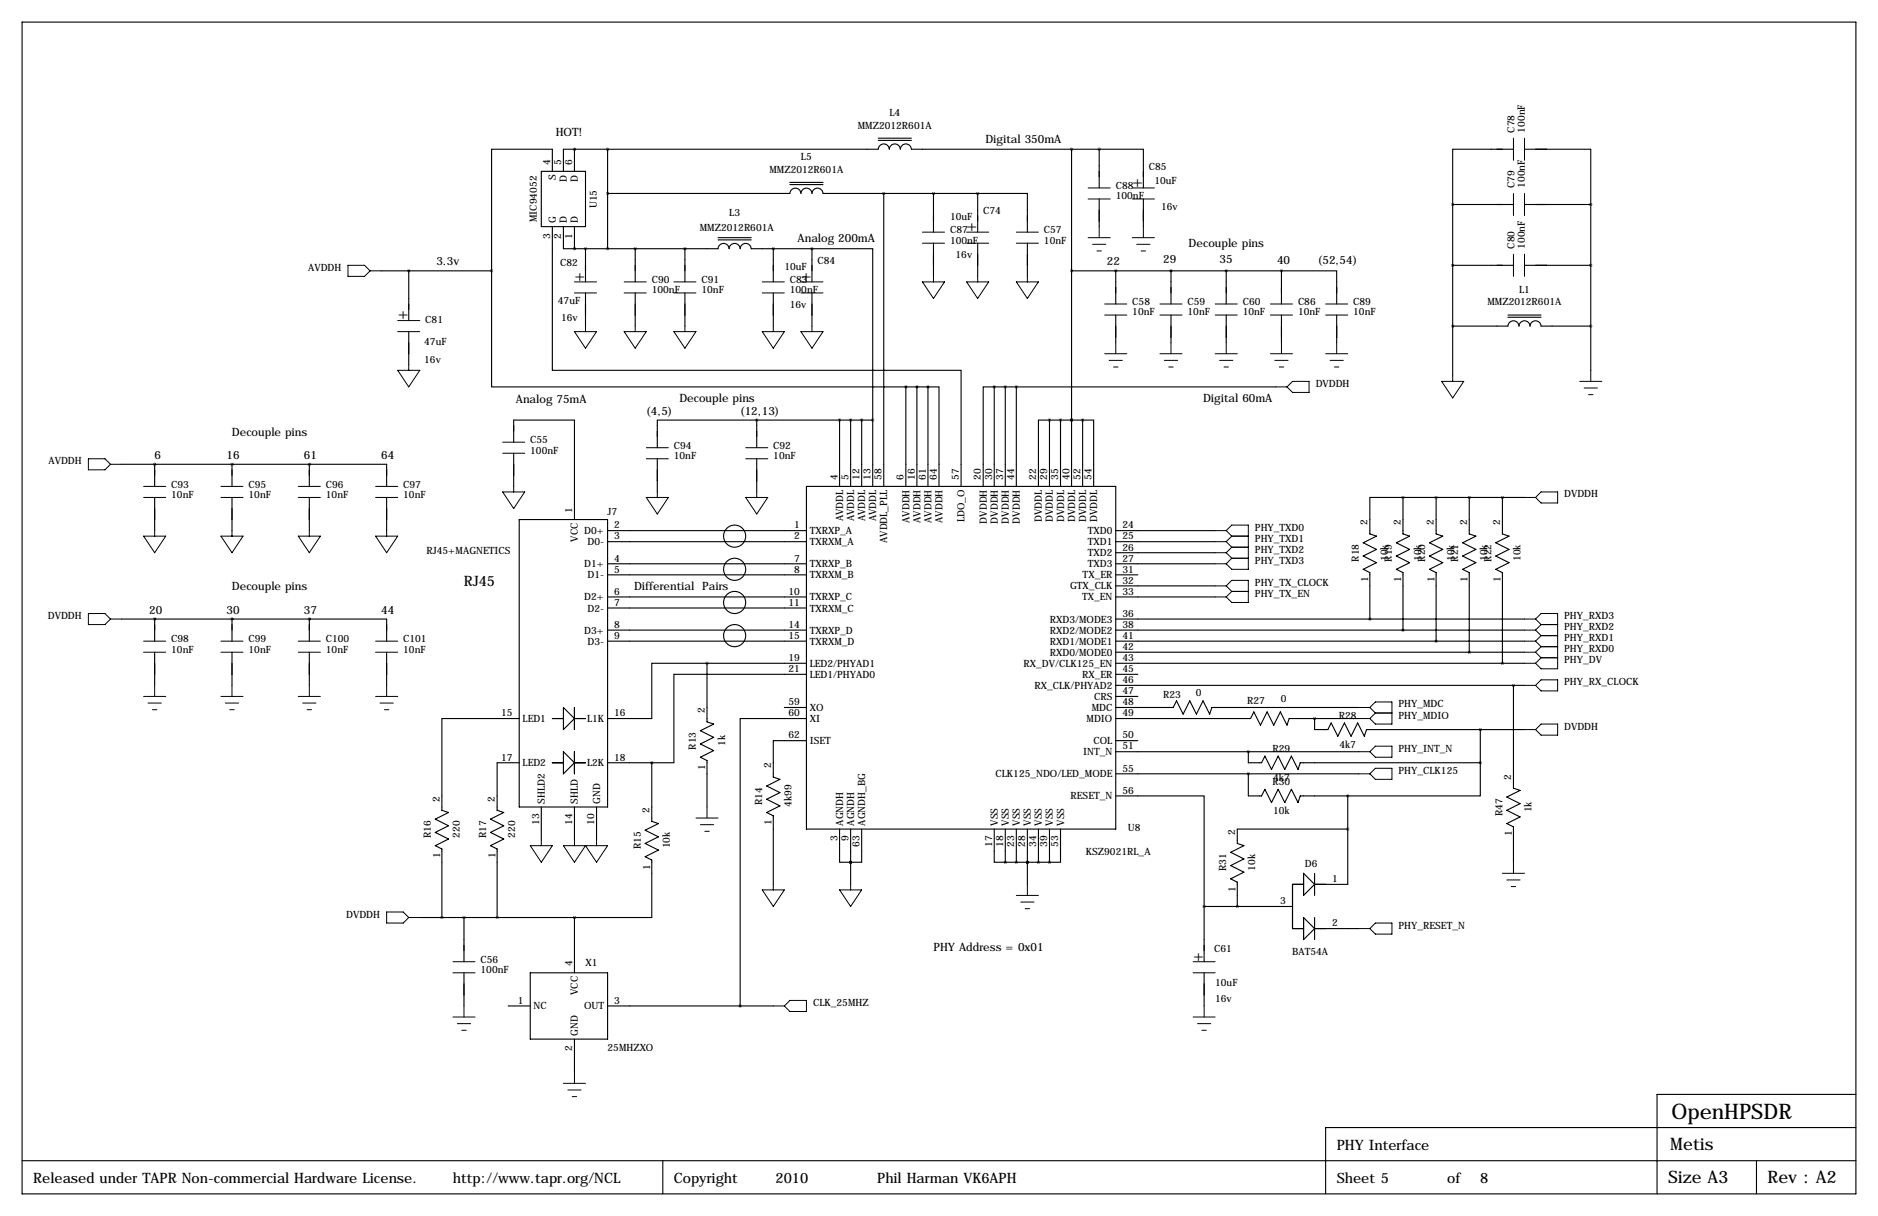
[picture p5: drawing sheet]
<svg xmlns="http://www.w3.org/2000/svg" width="432mm" height="279mm" viewBox="0 0 432 279" stroke-linecap="round" stroke-linejoin="round" font-family="sans-serif">
<g fill="none" stroke="#000" stroke-width=".25">
<path d="M5.1 5.1h421.6v269.2h-421.6zM124.5 39.4h10.1v12.7h-10.1zM127 39.4v-5.1h-14v27.9M132.1 34.3h.1M132.1 34.3v5.1M139.7 34.3v22.9M201.9 34.3h-72.4v5.1M201.9 32.3h7.6M201.9 31.8h7.6M201.9 34.3a1.27 1.27 0 0 1 1.3-1.2 1.27 1.27 0 0 1 1.3 1.2M204.5 34.3a1.27 1.27 0 0 1 1.2-1.2 1.27 1.27 0 0 1 1.3 1.2M207 34.3a1.27 1.27 0 0 1 1.3-1.2 1.27 1.27 0 0 1 1.2 1.2h43.2"/>
<path d="M246.4 34.3v77.5M252.7 34.3h10.2v8.9M252.7 34.3v8.9M348 34.3h-14v12.7M350.5 34.3h15.3v12.7M127 52.1v33h94v26.7M129.5 52.1v5.1l35.6-.1a1.27 1.27 0 0 1 1.3-1.2 1.27 1.27 0 0 1 1.2 1.3 1.27 1.27 0 0 1 1.3-1.3 1.27 1.27 0 0 1 1.3 1.3 1.27 1.27 0 0 1 1.2-1.3 1.27 1.27 0 0 1 1.3 1.3h14M132.1 57.2h.1M132.1 52.1v5.1M134.6 57.2v7.6M139.7 44.4h41.9a1.27 1.27 0 0 1 1.3-1.2 1.27 1.27 0 0 1 1.2 1.2 1.27 1.27 0 0 1 1.3-1.2 1.27 1.27 0 0 1 1.3 1.2 1.27 1.27 0 0 1 1.3-1.2 1.27 1.27 0 0 1 1.2 1.2h35.6M146 57.2v7.6"/>
<path d="M157.5 57.2v7.6M165.1 55.1h7.6M165.1 54.6h7.6M177.8 57.2v7.6M181.6 42.4h7.6M181.6 41.9h7.6M186.7 57.2h14v39.3M186.7 57.2v7.6M203.2 44.4v67.4M214.6 44.4v8.9M214.6 55.9v7.6M224.8 44.4h11.4v8.9"/>
<path d="M224.8 44.4v8.9M224.8 55.9v7.6M236.2 55.9v7.6M252.7 45.7v6.4M262.9 45.7v6.4M334 47h14M334 47v39.4M350.5 47h15.3M365.8 47v38.1M87.6 62.2h25.4M94 62.2v11.5M94 76.2v7.6"/>
<path d="M113 62.2v26.7h95.3M134.6 67.3v7.6M146 67.3v7.6M157.5 67.3v7.6M177.8 67.3v7.6M186.7 67.3v7.6M246.4 62.2h48.2M256.5 62.2v7.6M256.5 72.4v6.3M269.2 62.2v7.6M269.2 72.4v6.3M281.9 62.2v7.6"/>
<path d="M281.9 72.4v6.3M294.6 62.2h12.7v7.6M294.6 62.2v7.6M294.6 72.4v6.3M307.3 72.4v6.3M334 61h14M334 74.9h12.7M346.7 72.9h7.6M346.7 72.4h7.6M346.7 74.9a1.27 1.27 0 0 1 1.3-1.2 1.27 1.27 0 0 1 1.2 1.2M349.3 74.9a1.27 1.27 0 0 1 1.2-1.2 1.27 1.27 0 0 1 1.3 1.2M350.5 61h15.3"/>
<path d="M351.8 74.9a1.27 1.27 0 0 1 1.3-1.2 1.27 1.27 0 0 1 1.2 1.2h11.5M174 96.5h-22.9v6.4M174 96.5v6.4M174 96.5h26.7M193 96.5v15.3M195.6 96.5v15.3M198.1 96.5v15.3M200.7 96.5v15.3M208.3 88.9v22.9M208.3 88.9h5.1M210.8 88.9v22.9M213.4 88.9h2.5v22.9"/>
<path d="M213.4 88.9v22.9M228.6 88.9h-2.5v22.9M228.6 88.9v22.9M228.6 88.9h64.8M231.1 88.9v22.9M233.7 88.9v22.9M241.3 96.5h-2.5v15.3M241.3 96.5v15.3M241.3 96.5h7.6M243.8 96.5v15.3M246.4 96.5h.1M248.9 96.5h2.6v15.3"/>
<path d="M248.9 96.5v15.3M27.9 106.7h61v5.1M35.6 106.7h.1M35.6 106.7v5.1M35.6 114.3v7.6M53.3 106.7h.1M53.3 106.7v5.1M53.3 114.3v7.6M71.1 106.7h.1M71.1 106.7v5.1M71.1 114.3v7.6M88.9 114.3v7.6"/>
<path d="M118.1 101.6v-5.1h14v22.9M118.1 104.1v7.7M119.4 119.4h20.3v66h-20.3zM151.1 105.4v7.6M174 105.4v7.6M185.4 111.8h71.1v78.7h-71.1zM322.6 114.3h-7.6v8.4l1.5 .5-3.1 1.5 3.1 1.5-3.1 1.6 3.1 1.5-3.1 1.5 1.6 .8v10.6M322.6 114.3v8.4l1.5 .5-3 1.5 3 1.5-3 1.6 3 1.5-3 1.5 1.5 .8v13.2M322.6 114.3h27.9M330.2 114.3v8.4l1.5 .5-3 1.5 3 1.5-3 1.6 3 1.5-3 1.5 1.5 .8v15.7M337.8 114.3v8.4l1.5 .5-3 1.5 3 1.5-3 1.6 3 1.5-3 1.5 1.5 .8v18.3M345.4 114.3v8.4l1.6 .5-3.1 1.5 3.1 1.5-3.1 1.6 3.1 1.5-3.1 1.5 1.5 .8v20.8"/>
<path d="M139.7 121.9h45.7M139.7 124.5h45.7M139.7 129.5h45.7M139.7 132.1h45.7M139.7 137.2h45.7M139.7 139.7h45.7M256.5 121.9h22.9M256.5 124.5h22.9M256.5 129.5h22.9M256.5 132.1h5.1M256.5 137.2h22.9M256.5 127h22.9"/>
<path d="M256.5 134.6h22.9M27.9 142.2h61v5.1M35.6 142.2h.1M35.6 142.2v5.1M35.6 149.9v7.6M53.3 142.2h.1M53.3 142.2v5.1M53.3 149.9v7.6M71.1 142.2h.1M71.1 142.2v5.1M71.1 149.9v7.6M88.9 149.9v7.6"/>
<path d="M139.7 144.8h45.7M139.7 147.3h45.7M162.6 152.4h-12.7v12.7h-10.2M162.6 152.4h22.8M162.6 152.4v13.5l1.5 .5-3.1 1.5 3.1 1.5-3.1 1.5 3.1 1.6-3.1 1.5 1.6 .8v10.6M185.4 154.9h-30.5v20.4h-5M256.5 144.8h94M256.5 147.3h94M256.5 152.4h94M256.5 154.9h5.1M256.5 142.2h94M256.5 149.9h94"/>
<path d="M256.5 157.5h94M348 157.5v23.6l1.5 .5-3 1.5 3 1.6-3 1.5 3 1.5-3 1.5 1.5 .8v8.1M119.4 165.1h-17.8v21.1l1.5 .5-3 1.5 3 1.5-3 1.6 3 1.5-3 1.5 1.5 .8v15.7M119.4 175.3h-5.1v10.9l1.5 .5-3 1.5 3 1.5-3 1.6 3 1.5-3 1.5 1.5 .8v15.7M127 165.1h2.5M127 175.3h2.5M129.5 162.6l2.6 2.5-2.6 2.5zM129.5 172.7l2.6 2.6-2.6 2.5zM132.1 165.1h2.5M132.1 162.6v5M132.1 172.7v5.1M132.1 175.3h2.5"/>
<path d="M139.7 175.3h10.2M149.9 175.3v13.4l1.5 .5-3.1 1.6 3.1 1.5-3.1 1.5 3.1 1.5-3.1 1.5 1.6 .8v13.2h-17.8M180.3 162.6h5.1M185.4 170.2h-7.6v8.4l1.5 .5-3 1.5 3 1.5-3 1.5 3 1.6-3 1.5 1.5 .8v15.7M185.4 165.1h-15.2v66M256.5 165.1h31l.8-1.5 1.5 3 1.5-3 1.6 3 1.5-3 1.5 3 .5-1.5h16M256.5 170.2h5.1M256.5 162.6h13.2l.8-1.6 1.5 3.1 1.6-3.1 1.5 3.1 1.5-3.1 1.5 3.1 .5-1.5h33.8M256.5 172.7h55.9M256.5 177.8h55.9M256.5 160h5.1M287 177.8v5.1h3.1l.7-1.5 1.6 3 1.5-3 1.5 3 1.5-3 1.5 3 .6-1.5h10.9"/>
<path d="M287 172.7v2.6h3.1l.7-1.6 1.6 3.1 1.5-3.1 1.5 3.1 1.5-3.1 1.5 3.1 .6-1.5h41.4M302.3 165.1v2.5h3l.8-1.5 1.5 3.1 1.5-3.1 1.5 3.1 1.6-3.1 1.5 3.1 .5-1.6h36.3M340.4 175.3v7.6h-30.5M340.4 167.6v7.7M124.5 185.4v7.6M132.1 185.4v7.6M137.2 185.4v7.6M193 190.5v7.6h2.6M195.6 198.1h.1M195.6 190.5v12.7M198.1 190.5v7.6h-2.5M228.6 190.5v7.6h2.5"/>
<path d="M231.1 190.5v7.6M231.1 198.1h10.2M233.7 190.5v7.6M236.2 198.1h.1M236.2 190.5v12.7M238.8 190.5v7.6M241.3 190.5v7.6M243.8 190.5v7.6h-2.5M256.5 182.9h20.4v25.4M309.9 190.5h-25.4v3.3l1.5 .5-3 1.5 3 1.6-3 1.5 3 1.5-3 1.5 1.5 .8v5.6M309.9 182.9v20.3h-7.6M96.5 210.8h35.6"/>
<path d="M106.7 210.8v10.2M132.1 210.8v12.7M276.9 208.3h20.3M276.9 208.3v12.7M299.7 200.7l2.6 2.5-2.6 2.5zM299.7 210.8l2.6 2.6-2.6 2.5zM299.7 203.2h-2.5v10.2h2.5M302.3 213.4h10.1M302.3 200.7v5M302.3 210.8v5.1M106.7 223.5v7.6M116.8 231.1h5.1"/>
<path d="M121.9 223.5h17.8v15.3h-17.8zM132.1 238.8v7.6M139.7 231.1h38.1M276.9 223.5v7.6M426.7 259.1h-121.9v15.2M426.7 251.5h-45.7v22.8M5.1 266.7h421.6M152.4 266.7v7.6M403.9 266.7v7.6"/>
<circle cx="168.9" cy="123.2" r="2.54"/>
<circle cx="168.9" cy="138.4" r="2.54"/>
<circle cx="168.9" cy="130.8" r="2.54"/>
<circle cx="168.9" cy="146" r="2.54"/>
</g>
<g fill="none" stroke="#000" stroke-width=".23">
<path d="M348 31.8v5M350.5 31.8v5M212.1 53.3h5.1M212.1 55.9h5.1M222.2 53.3h5.1M222.2 55.9h5.1M233.7 53.3h5.1M233.7 55.9h5.1M250.2 43.2h5.1M250.2 45.7h5.1M250.2 54.6h5.1M251.2 56.1h3.1"/>
<path d="M252.2 57.7h1M252.7 52.1v2.5M260.3 43.2h5.1M260.3 45.7h5.1M260.3 54.6h5.1M261.4 56.1h3M262.4 57.7h1M262.9 52.1v2.5M348 44.4v5.1M348 58.4v5.1M350.5 44.4v5.1M350.5 58.4v5.1"/>
<path d="M80 61h3.8l1.3 1.2-1.3 1.3h-3.8zM85.1 62.2h2.5M91.4 73.7h5.1M91.4 76.2h5.1M132.1 76.2h5.1l-2.6 3.8zM132.1 64.8h5.1M132.1 67.3h5.1M134.6 74.9v1.3M143.5 76.2h5.1l-2.6 3.8zM143.5 64.8h5.1M143.5 67.3h5.1M146 74.9v1.3"/>
<path d="M154.9 76.2h5.1l-2.5 3.8zM154.9 64.8h5.1M154.9 67.3h5.1M157.5 74.9v1.3M175.3 76.2h5l-2.5 3.8zM175.3 64.8h5M175.3 67.3h5M177.8 74.9v1.3M184.1 76.2h5.1l-2.5 3.8zM184.1 64.8h5.1M184.1 67.3h5.1M186.7 74.9v1.3"/>
<path d="M212.1 64.8h5.1l-2.6 3.8zM214.6 63.5v1.3M222.2 64.8h5.1l-2.5 3.8zM224.8 63.5v1.3M233.7 64.8h5.1l-2.6 3.8zM236.2 63.5v1.3M254 69.8h5.1M254 72.4h5.1M256.5 78.7v2.6M266.7 69.8h5.1M266.7 72.4h5.1M269.2 78.7v2.6"/>
<path d="M279.4 69.8h5.1M279.4 72.4h5.1M281.9 78.7v2.6M292.1 69.8h5.1M292.1 72.4h5.1M294.6 78.7v2.6M304.8 69.8h5.1M304.8 72.4h5.1M307.3 78.7v2.6M91.4 85.1h5.1l-2.5 3.8zM94 83.8v1.3M254 81.3h5.1"/>
<path d="M255 82.8h3.1M256 84.3h1M266.7 81.3h5.1M267.7 82.8h3.1M268.7 84.3h1M279.4 81.3h5.1M280.4 82.8h3.1M281.4 84.3h1M292.1 81.3h5.1M293.1 82.8h3.1M293.4 88.9h2.5M294.1 84.3h1"/>
<path d="M295.9 88.9l1.3-1.3h3.8v2.6h-3.8zM304.8 81.3h5.1M305.8 82.8h3.1M306.8 84.3h1M331.5 87.6h5l-2.5 3.8zM334 86.4v1.2M363.2 87.6h5.1M364.2 89.2h3.1M365.3 90.7h1M365.8 85.1v2.5M20.3 105.4h3.8l1.3 1.3-1.3 1.2h-3.8zM25.4 106.7h2.5"/>
<path d="M33 111.8h5.1M33 114.3h5.1M50.8 111.8h5.1M50.8 114.3h5.1M68.6 111.8h5.1M68.6 114.3h5.1M86.4 111.8h5M86.4 114.3h5M115.6 101.6h5M115.6 104.1h5M115.6 113h5l-2.5 3.8zM118.1 111.8v1.2"/>
<path d="M148.6 102.9h5.1M148.6 105.4h5.1M148.6 114.3h5.1l-2.6 3.8zM151.1 113v1.3M171.4 102.9h5.1M171.4 105.4h5.1M171.4 114.3h5.1l-2.5 3.8zM174 113v1.3M350.5 114.3h2.6M353.1 114.3l1.2-1.3h3.8v2.6h-3.8zM33 123.2h5.1l-2.5 3.8zM35.6 121.9v1.3"/>
<path d="M50.8 123.2h5.1l-2.6 3.8zM53.3 121.9v1.3M68.6 123.2h5.1l-2.6 3.8zM71.1 121.9v1.3M86.4 123.2h5l-2.5 3.8zM88.9 121.9v1.3M279.4 134.6h2.5M279.4 121.9h2.5M279.4 124.5h2.5M279.4 127h2.5M279.4 129.5h2.5M279.4 137.2h2.5"/>
<path d="M281.9 134.6l1.3 1.3M281.9 121.9l1.3-1.2h3.8v10.1h-3.8l-1.3-1.3M281.9 134.6l1.3-1.3h3.8v5.1h-3.8l-1.3-1.2M281.9 121.9l1.3 1.3M281.9 124.5l1.3 1.2M281.9 127l1.3 1.3M283.2 128.3l-1.3 1.2M283.2 135.9h3.8M283.2 123.2h3.8M283.2 125.7h3.8M283.2 123.2l-1.3 1.3M283.2 128.3h3.8"/>
<path d="M283.2 125.7l-1.3 1.3M283.2 135.9l-1.3 1.3M20.3 141h3.8l1.3 1.2-1.3 1.3h-3.8zM25.4 142.2h2.5M33 147.3h5.1M33 149.9h5.1M35.6 157.5v2.5M50.8 147.3h5.1M50.8 149.9h5.1M53.3 157.5v2.5M68.6 147.3h5.1M68.6 149.9h5.1"/>
<path d="M71.1 157.5v2.5M86.4 147.3h5M86.4 149.9h5M88.9 157.5v2.5M350.5 147.3h2.6M350.5 149.9h2.6M350.5 142.2h2.6M350.5 144.8h2.6M350.5 157.5h2.6M350.5 152.4h2.6M353.1 142.2l1.2 1.3M353.1 142.2l1.2-1.2h3.8v12.7h-3.8l-1.2-1.3"/>
<path d="M353.1 157.5l1.2-1.3h3.8v2.6h-3.8zM353.1 144.8l1.2 1.2M353.1 147.3l1.2 1.3M353.1 149.9l1.2 1.2M354.3 143.5h3.8M354.3 146h3.8M354.3 143.5l-1.2 1.3M354.3 148.6h3.8M354.3 146l-1.2 1.3M354.3 151.1h3.8M354.3 148.6l-1.2 1.3M354.3 151.1l-1.2 1.3"/>
<path d="M33 160h5.1M34 161.5h3.1M35.1 163.1h1M50.8 160h5.1M51.8 161.5h3.1M52.8 163.1h1M68.6 160h5.1M69.6 161.5h3M70.6 163.1h1M86.4 160h5M87.4 161.5h3M88.4 163.1h1"/>
<path d="M312.4 162.6h2.6M312.4 165.1h2.6M312.4 172.7h2.6M312.4 177.8h2.6M315 162.6l1.2 1.2M315 162.6l1.2-1.3h3.8v5.1h-3.8l-1.2-1.3M315 172.7l1.2-1.3h3.8v2.6h-3.8zM315 177.8l1.2-1.3h3.8v2.6h-3.8zM316.2 163.8h3.8M316.2 163.8l-1.2 1.3M350.5 167.6h2.6M353.1 167.6l1.2-1.2h3.8v2.5h-3.8z"/>
<path d="M121.9 194.3h5.1l-2.5 3.8zM124.5 193v1.3M129.5 194.3h10.2l-2.5 3.8-2.6-3.8-2.5 3.8zM132.1 193v1.3M137.2 193v1.3M160 188h5.1M161 189.5h3.1M162.1 191h1M162.6 185.4v2.6M348 198.1v2.6M88.9 209.5h3.8l1.3 1.3-1.3 1.3h-3.8zM94 210.8h2.5"/>
<path d="M175.3 204.5h5l-2.5 3.8zM177.8 203.2v1.3M193 204.5h5.1l-2.5 3.8zM195.6 203.2v1.3M233.7 205.7h5.1M234.7 207.3h3M235.7 208.8h1M236.2 203.2v2.5M312.4 213.4h2.6M315 213.4l1.2-1.3h3.8v2.5h-3.8zM345.4 200.7h5.1M346.5 202.2h3"/>
<path d="M347.5 203.7h1M104.1 221h5.1M104.1 223.5h5.1M104.1 233.7h5.1M105.2 235.2h3M106.2 236.7h1M106.7 231.1v2.6M177.8 231.1h2.5M181.6 229.9h3.8v2.5h-3.8l-1.3-1.3zM274.3 221h5.1M274.3 223.5h5.1M274.3 233.7h5.1"/>
<path d="M275.3 235.2h3.1M276.4 236.7h1M276.9 231.1v2.6M129.5 248.9h5.1M130.6 250.4h3M131.6 252h1M132.1 246.4v2.5"/>
</g>
<path d="M162.5 152.4a.05 .05 0 0 0 .1 0 .05 .05 0 0 0-.1 0zM231.1 198.1a.05 .05 0 0 0 .1 0 .05 .05 0 0 0-.1 0zM238.7 198.1a.05 .05 0 0 0 .1 0 .05 .05 0 0 0-.1 0zM149.8 175.3a.05 .05 0 0 0 .1 0 .05 .05 0 0 0-.1 0zM213.3 88.9a.05 .05 0 0 0 .1 0 .05 .05 0 0 0-.1 0zM231.1 88.9a.05 .05 0 0 0 .1 0 .05 .05 0 0 0-.1 0zM243.8 96.5a.05 .05 0 0 0 .1 0 .05 .05 0 0 0-.1 0zM314.9 142.2a.05 .05 0 0 0 .1 0 .05 .05 0 0 0-.1 0zM345.4 114.3a.05 .05 0 0 0 .1 0 .05 .05 0 0 0-.1 0zM302.2 165.1a.05 .05 0 0 0 .1 0 .05 .05 0 0 0-.1 0zM276.8 208.3a.05 .05 0 0 0 .1 0 .05 .05 0 0 0-.1 0zM340.3 175.3a.05 .05 0 0 0 .1 0 .05 .05 0 0 0-.1 0zM340.3 167.6a.05 .05 0 0 0 .1 0 .05 .05 0 0 0-.1 0zM365.7 47a.05 .05 0 0 0 .1 0 .05 .05 0 0 0-.1 0zM365.7 61a.05 .05 0 0 0 .1 0 .05 .05 0 0 0-.1 0zM365.7 74.9a.05 .05 0 0 0 .1 0 .05 .05 0 0 0-.1 0zM193 96.5a.05 .05 0 0 0 .1 0 .05 .05 0 0 0-.1 0zM113 62.2a.05 .05 0 0 0 .1 0 .05 .05 0 0 0-.1 0zM214.6 44.5a.05 .05 0 0 0 .1 0 .05 .05 0 0 0-.1 0zM252.7 34.3a.05 .05 0 0 0 .1 0 .05 .05 0 0 0-.1 0zM294.6 62.2a.05 .05 0 0 0 .1 0 .05 .05 0 0 0-.1 0zM281.9 62.2a.05 .05 0 0 0 .1 0 .05 .05 0 0 0-.1 0zM269.2 62.2a.05 .05 0 0 0 .1 0 .05 .05 0 0 0-.1 0zM256.5 62.2a.05 .05 0 0 0 .1 0 .05 .05 0 0 0-.1 0zM146 57.2a.05 .05 0 0 0 .1 0 .05 .05 0 0 0-.1 0zM53.3 106.7a.05 .05 0 0 0 .1 0 .05 .05 0 0 0-.1 0zM35.5 106.7a.05 .05 0 0 0 .1 0 .05 .05 0 0 0-.1 0zM53.3 142.2a.05 .05 0 0 0 .1 0 .05 .05 0 0 0-.1 0zM200.6 96.5a.05 .05 0 0 0 .1 0 .05 .05 0 0 0-.1 0zM345.4 152.4a.05 .05 0 0 0 .1 0 .05 .05 0 0 0-.1 0zM35.5 142.2a.05 .05 0 0 0 .1 0 .05 .05 0 0 0-.1 0z" fill="#000" stroke="#000" stroke-width=".63"/>
<text font-size="4.9" x="384.3" y="257">OpenHPSDR</text>
<g font-size="4">
<text x="384" y="264.2">Metis</text>
<text x="383.5" y="271.8">Size A3</text>
<text x="406.4" y="271.8">Rev : A2</text>
</g>
<g font-size="3.6">
<text x="260.3" y="42.9">+</text>
<text x="222.2" y="53.1">+</text>
<text x="132.1" y="64.5">+</text>
<text x="184.1" y="64.5">+</text>
<text x="91.4" y="73.4">+</text>
<text x="274.3" y="220.7">+</text>
</g>
<g font-size="3.3">
<text x="106.7" y="134.6">RJ45</text>
<text x="307.3" y="264.2">PHY Interface</text>
<text x="7.6" y="271.8">Released under TAPR Non-commercial Hardware License.</text>
<text x="104.1" y="271.8">http://www.tapr.org/NCL</text>
<text x="154.9" y="271.8">Copyright</text>
<text x="178.3" y="271.8">2010</text>
<text x="201.7" y="271.8">Phil Harman VK6APH</text>
<text x="307.3" y="271.8">Sheet 5</text>
<text x="332.7" y="271.8">of</text>
<text x="340.4" y="271.8">8</text>
</g>
<g font-size="2.6">
<text x="127.8" y="31.2">HOT!</text>
<text x="226.6" y="32.8">Digital 350mA</text>
<text x="183.4" y="55.6">Analog 200mA</text>
<text x="273.3" y="56.6">Decouple pins</text>
<text x="100.3" y="61">3.3v</text>
<text x="254.5" y="61">22</text>
<text x="267.5" y="60.5">29</text>
<text x="280.4" y="60.5">35</text>
<text x="293.6" y="60.7">40</text>
<text x="303" y="60.7">(52,54)</text>
<text x="118.6" y="92.7">Analog 75mA</text>
<text x="148.6" y="95.2">(4,5)</text>
<text x="156.2" y="92.5">Decouple pins</text>
<text x="170.2" y="95.2">(12,13)</text>
<text x="276.6" y="92.5">Digital 60mA</text>
<text x="53.3" y="100.1">Decouple pins</text>
<text x="35.6" y="105.4">6</text>
<text x="52.1" y="105.4">16</text>
<text x="69.8" y="105.4">61</text>
<text x="87.6" y="105.4">64</text>
<text x="53.3" y="135.6">Decouple pins</text>
<text x="145.8" y="135.6">Differential Pairs</text>
<text x="34.3" y="141">20</text>
<text x="52.1" y="141">30</text>
<text x="69.8" y="141">37</text>
<text x="87.6" y="141">44</text>
<text x="214.6" y="218.4">PHY Address = 0x01</text>
</g>
<g font-size="2.3">
<text x="197.2" y="29.6">MMZ2012R601A</text>
<text x="204.5" y="26.7">L4</text>
<text x="348.2" y="30.5" transform="rotate(-90 348.2 30.5)">C78</text>
<text x="350.6" y="30.5" transform="rotate(-90 350.6 30.5)">100nF</text>
<text x="126.5" y="37.8" transform="rotate(-90 126.5 37.8)">4</text>
<text x="127.8" y="41.4" transform="rotate(-90 127.8 41.4)">S</text>
<text x="129" y="37.8" transform="rotate(-90 129 37.8)">5</text>
<text x="130.3" y="41.7" transform="rotate(-90 130.3 41.7)">D</text>
<text x="131.6" y="37.8" transform="rotate(-90 131.6 37.8)">6</text>
<text x="132.9" y="41.7" transform="rotate(-90 132.9 41.7)">D</text>
<text x="176.9" y="39.7">MMZ2012R601A</text>
<text x="184.2" y="36.8">L5</text>
<text x="264.2" y="39.1">C85</text>
<text x="137.2" y="47.8" transform="rotate(-90 137.2 47.8)">U15</text>
<text x="256.5" y="43.4">C88</text>
<text x="256.5" y="45.8">100nF</text>
<text x="265.4" y="42.3">10uF</text>
<text x="348.2" y="43.2" transform="rotate(-90 348.2 43.2)">C79</text>
<text x="350.6" y="43.2" transform="rotate(-90 350.6 43.2)">100nF</text>
<text x="123.4" y="51.1" transform="rotate(-90 123.4 51.1)">MIC94052</text>
<text x="127.8" y="51.3" transform="rotate(-90 127.8 51.3)">G</text>
<text x="130.3" y="51.3" transform="rotate(-90 130.3 51.3)">D</text>
<text x="132.9" y="51.3" transform="rotate(-90 132.9 51.3)">D</text>
<text x="160.9" y="53.2">MMZ2012R601A</text>
<text x="167.7" y="49.5">L3</text>
<text x="218.4" y="53.6">C87</text>
<text x="218.4" y="50.6">10uF</text>
<text x="226.1" y="49.3">C74</text>
<text x="240" y="53.6">C57</text>
<text x="267" y="48.3">16v</text>
<text x="126.5" y="54.9" transform="rotate(-90 126.5 54.9)">3</text>
<text x="129" y="54.9" transform="rotate(-90 129 54.9)">2</text>
<text x="131.6" y="54.9" transform="rotate(-90 131.6 54.9)">1</text>
<text x="218.4" y="56">100nF</text>
<text x="219.7" y="59.3">16v</text>
<text x="240" y="56">10nF</text>
<text x="348.2" y="57.2" transform="rotate(-90 348.2 57.2)">C80</text>
<text x="350.6" y="57.2" transform="rotate(-90 350.6 57.2)">100nF</text>
<text x="70.8" y="62.2">AVDDH</text>
<text x="128.8" y="61.2">C82</text>
<text x="149.9" y="65">C90</text>
<text x="161.3" y="65">C91</text>
<text x="180.3" y="62.1">10uF</text>
<text x="181.6" y="65">C83</text>
<text x="188" y="60.7">C84</text>
<text x="128.3" y="69.9">47uF</text>
<text x="149.9" y="67.4">100nF</text>
<text x="161.3" y="67.4">10nF</text>
<text x="181.6" y="67.4">100nF</text>
<text x="181.6" y="70.7">16v</text>
<text x="260.3" y="70.1">C58</text>
<text x="273" y="70.1">C59</text>
<text x="285.7" y="70.1">C60</text>
<text x="298.4" y="70.1">C86</text>
<text x="311.1" y="70.1">C89</text>
<text x="342" y="70.2">MMZ2012R601A</text>
<text x="349.3" y="67.3">L1</text>
<text x="97.8" y="74.2">C81</text>
<text x="129" y="73.7">16v</text>
<text x="260.3" y="72.5">10nF</text>
<text x="273" y="72.5">10nF</text>
<text x="285.7" y="72.5">10nF</text>
<text x="298.4" y="72.5">10nF</text>
<text x="311.1" y="72.5">10nF</text>
<text x="97.5" y="79.3">47uF</text>
<text x="97.5" y="83.4">16v</text>
<text x="302.5" y="88.9">DVDDH</text>
<text x="121.9" y="101.9">C55</text>
<text x="11.2" y="106.7">AVDDH</text>
<text x="121.9" y="104.2">100nF</text>
<text x="154.9" y="103.1">C94</text>
<text x="154.9" y="105.5">10nF</text>
<text x="177.8" y="103.1">C92</text>
<text x="177.8" y="105.5">10nF</text>
<text x="39.4" y="112">C93</text>
<text x="57.1" y="112">C95</text>
<text x="74.9" y="112">C96</text>
<text x="92.7" y="112">C97</text>
<text x="192.5" y="110.2" transform="rotate(-90 192.5 110.2)">4</text>
<text x="195.1" y="110.2" transform="rotate(-90 195.1 110.2)">5</text>
<text x="197.6" y="110.2" transform="rotate(-90 197.6 110.2)">12</text>
<text x="200.2" y="110.2" transform="rotate(-90 200.2 110.2)">13</text>
<text x="202.7" y="110.2" transform="rotate(-90 202.7 110.2)">58</text>
<text x="207.8" y="110.2" transform="rotate(-90 207.8 110.2)">6</text>
<text x="210.3" y="110.2" transform="rotate(-90 210.3 110.2)">16</text>
<text x="212.9" y="110.2" transform="rotate(-90 212.9 110.2)">61</text>
<text x="215.4" y="110.2" transform="rotate(-90 215.4 110.2)">64</text>
<text x="220.5" y="110.2" transform="rotate(-90 220.5 110.2)">57</text>
<text x="225.6" y="110.2" transform="rotate(-90 225.6 110.2)">20</text>
<text x="228.1" y="110.2" transform="rotate(-90 228.1 110.2)">30</text>
<text x="230.6" y="110.2" transform="rotate(-90 230.6 110.2)">37</text>
<text x="233.2" y="110.2" transform="rotate(-90 233.2 110.2)">44</text>
<text x="238.3" y="110.2" transform="rotate(-90 238.3 110.2)">22</text>
<text x="240.8" y="110.2" transform="rotate(-90 240.8 110.2)">29</text>
<text x="243.3" y="110.2" transform="rotate(-90 243.3 110.2)">35</text>
<text x="245.9" y="110.2" transform="rotate(-90 245.9 110.2)">40</text>
<text x="248.4" y="110.2" transform="rotate(-90 248.4 110.2)">52</text>
<text x="251" y="110.2" transform="rotate(-90 251 110.2)">54</text>
<text x="39.4" y="114.4">10nF</text>
<text x="57.1" y="114.4">10nF</text>
<text x="74.9" y="114.4">10nF</text>
<text x="92.7" y="114.4">10nF</text>
<text x="131.6" y="117.9" transform="rotate(-90 131.6 117.9)">1</text>
<text x="139.7" y="118.4">J7</text>
<text x="193.8" y="119.8" transform="rotate(-90 193.8 119.8)">AVDDL</text>
<text x="196.4" y="119.8" transform="rotate(-90 196.4 119.8)">AVDDL</text>
<text x="198.9" y="119.8" transform="rotate(-90 198.9 119.8)">AVDDL</text>
<text x="201.5" y="119.8" transform="rotate(-90 201.5 119.8)">AVDDL</text>
<text x="239.6" y="119.9" transform="rotate(-90 239.6 119.9)">DVDDL</text>
<text x="242.1" y="119.9" transform="rotate(-90 242.1 119.9)">DVDDL</text>
<text x="244.6" y="119.9" transform="rotate(-90 244.6 119.9)">DVDDL</text>
<text x="247.2" y="119.9" transform="rotate(-90 247.2 119.9)">DVDDL</text>
<text x="249.7" y="119.9" transform="rotate(-90 249.7 119.9)">DVDDL</text>
<text x="252.3" y="119.9" transform="rotate(-90 252.3 119.9)">DVDDL</text>
<text x="359.7" y="114.3">DVDDH</text>
<text x="132.9" y="124.5" transform="rotate(-90 132.9 124.5)">VCC</text>
<text x="134.3" y="122.7">D0+</text>
<text x="135.1" y="125.3">D0-</text>
<text x="141.2" y="121.4">2</text>
<text x="141.2" y="124">3</text>
<text x="182.6" y="121.4">1</text>
<text x="182.6" y="124">2</text>
<text x="186.2" y="122.7">TXRXP_A</text>
<text x="186.2" y="125.3">TXRXM_A</text>
<text x="204" y="124.8" transform="rotate(-90 204 124.8)">AVDDL_PLL</text>
<text x="209.1" y="120.2" transform="rotate(-90 209.1 120.2)">AVDDH</text>
<text x="211.6" y="120.2" transform="rotate(-90 211.6 120.2)">AVDDH</text>
<text x="214.2" y="120.2" transform="rotate(-90 214.2 120.2)">AVDDH</text>
<text x="216.7" y="120.2" transform="rotate(-90 216.7 120.2)">AVDDH</text>
<text x="221.8" y="120" transform="rotate(-90 221.8 120)">LDO_O</text>
<text x="226.9" y="120.3" transform="rotate(-90 226.9 120.3)">DVDDH</text>
<text x="229.4" y="120.3" transform="rotate(-90 229.4 120.3)">DVDDH</text>
<text x="231.9" y="120.3" transform="rotate(-90 231.9 120.3)">DVDDH</text>
<text x="234.5" y="120.3" transform="rotate(-90 234.5 120.3)">DVDDH</text>
<text x="250.1" y="122.7">TXD0</text>
<text x="250.1" y="125.3">TXD1</text>
<text x="258.1" y="121.4">24</text>
<text x="258.1" y="124">25</text>
<text x="288.5" y="121.9">PHY_TXD0</text>
<text x="288.5" y="124.5">PHY_TXD1</text>
<text x="314.5" y="120.7" transform="rotate(-90 314.5 120.7)">2</text>
<text x="322.1" y="120.7" transform="rotate(-90 322.1 120.7)">2</text>
<text x="329.7" y="120.7" transform="rotate(-90 329.7 120.7)">2</text>
<text x="337.3" y="120.7" transform="rotate(-90 337.3 120.7)">2</text>
<text x="344.9" y="120.7" transform="rotate(-90 344.9 120.7)">2</text>
<text x="98" y="127.3">RJ45+MAGNETICS</text>
<text x="134.3" y="130.3">D1+</text>
<text x="141.2" y="129">4</text>
<text x="141.2" y="131.6">5</text>
<text x="182.6" y="129">7</text>
<text x="182.6" y="131.6">8</text>
<text x="186.2" y="130.3">TXRXP_B</text>
<text x="250.1" y="127.8">TXD2</text>
<text x="250.1" y="130.3">TXD3</text>
<text x="258.1" y="126.5">26</text>
<text x="258.1" y="129">27</text>
<text x="258.1" y="131.6">31</text>
<text x="288.5" y="127">PHY_TXD2</text>
<text x="288.5" y="129.5">PHY_TXD3</text>
<text x="312.4" y="129" transform="rotate(-90 312.4 129)">R18</text>
<text x="319.1" y="128.9" transform="rotate(-90 319.1 128.9)">10k</text>
<text x="320" y="129" transform="rotate(-90 320 129)">R19</text>
<text x="326.7" y="128.9" transform="rotate(-90 326.7 128.9)">10k</text>
<text x="327.7" y="129" transform="rotate(-90 327.7 129)">R20</text>
<text x="334.4" y="128.9" transform="rotate(-90 334.4 128.9)">10k</text>
<text x="335.3" y="129" transform="rotate(-90 335.3 129)">R21</text>
<text x="342" y="128.9" transform="rotate(-90 342 128.9)">10k</text>
<text x="342.9" y="129" transform="rotate(-90 342.9 129)">R22</text>
<text x="349.6" y="128.9" transform="rotate(-90 349.6 128.9)">10k</text>
<text x="134.3" y="138">D2+</text>
<text x="135.1" y="132.9">D1-</text>
<text x="141.2" y="136.7">6</text>
<text x="181.3" y="136.7">10</text>
<text x="186.2" y="132.9">TXRXM_B</text>
<text x="186.2" y="138">TXRXP_C</text>
<text x="246" y="135.4">GTX_CLK</text>
<text x="248.8" y="138">TX_EN</text>
<text x="248.9" y="132.9">TX_ER</text>
<text x="258.1" y="134.1">32</text>
<text x="258.1" y="136.7">33</text>
<text x="288.5" y="134.6">PHY_TX_CLOCK</text>
<text x="288.5" y="137.2">PHY_TX_EN</text>
<text x="314.6" y="133.8" transform="rotate(-90 314.6 133.8)">1</text>
<text x="322.2" y="133.8" transform="rotate(-90 322.2 133.8)">1</text>
<text x="329.8" y="133.8" transform="rotate(-90 329.8 133.8)">1</text>
<text x="337.4" y="133.8" transform="rotate(-90 337.4 133.8)">1</text>
<text x="345" y="133.8" transform="rotate(-90 345 133.8)">1</text>
<text x="11" y="142.2">DVDDH</text>
<text x="135.1" y="140.5">D2-</text>
<text x="141.2" y="139.2">7</text>
<text x="181.3" y="139.2">11</text>
<text x="186.2" y="140.5">TXRXM_C</text>
<text x="241.4" y="143">RXD3/MODE3</text>
<text x="258.1" y="141.7">36</text>
<text x="359.7" y="142.2">PHY_RXD3</text>
<text x="39.4" y="147.6">C98</text>
<text x="39.4" y="149.9">10nF</text>
<text x="57.1" y="147.6">C99</text>
<text x="57.1" y="149.9">10nF</text>
<text x="74.9" y="147.6">C100</text>
<text x="74.9" y="149.9">10nF</text>
<text x="92.7" y="147.6">C101</text>
<text x="92.7" y="149.9">10nF</text>
<text x="134.3" y="145.6">D3+</text>
<text x="135.1" y="148.1">D3-</text>
<text x="141.2" y="144.3">8</text>
<text x="141.2" y="146.8">9</text>
<text x="181.3" y="144.3">14</text>
<text x="181.3" y="146.8">15</text>
<text x="186.2" y="145.6">TXRXP_D</text>
<text x="186.2" y="148.1">TXRXM_D</text>
<text x="241.4" y="145.6">RXD2/MODE2</text>
<text x="241.4" y="148.1">RXD1/MODE1</text>
<text x="258.1" y="144.3">38</text>
<text x="258.1" y="146.8">41</text>
<text x="258.1" y="149.4">42</text>
<text x="359.7" y="144.8">PHY_RXD2</text>
<text x="359.7" y="147.3">PHY_RXD1</text>
<text x="359.7" y="149.9">PHY_RXD0</text>
<text x="181.3" y="151.9">19</text>
<text x="181.3" y="154.4">21</text>
<text x="186.2" y="153.2">LED2/PHYAD1</text>
<text x="186.2" y="155.7">LED1/PHYAD0</text>
<text x="235.4" y="153.2">RX_DV/CLK125_EN</text>
<text x="241.4" y="150.7">RXD0/MODE0</text>
<text x="248.8" y="155.7">RX_ER</text>
<text x="258.1" y="151.9">43</text>
<text x="258.1" y="154.4">45</text>
<text x="359.7" y="152.4">PHY_DV</text>
<text x="237.9" y="158.3">RX_CLK/PHYAD2</text>
<text x="251.6" y="160.8">CRS</text>
<text x="258.1" y="157">46</text>
<text x="258.1" y="159.5">47</text>
<text x="267.5" y="160.3">R23</text>
<text x="274.9" y="159.9">0</text>
<text x="286.8" y="161.8">R27</text>
<text x="294.5" y="161.4">0</text>
<text x="359.7" y="157.5">PHY_RX_CLOCK</text>
<text x="115.2" y="164.6">15</text>
<text x="120.1" y="165.9">LED1</text>
<text x="135" y="165.9">L1K</text>
<text x="141.2" y="164.6">16</text>
<text x="162.1" y="163.9" transform="rotate(-90 162.1 163.9)">2</text>
<text x="181.3" y="164.6">60</text>
<text x="181.3" y="162.1">59</text>
<text x="186.2" y="165.9">XI</text>
<text x="186.2" y="163.4">XO</text>
<text x="249.8" y="165.9">MDIO</text>
<text x="251" y="163.4">MDC</text>
<text x="258.1" y="162.1">48</text>
<text x="258.1" y="164.6">49</text>
<text x="307.8" y="165.1">R28</text>
<text x="321.6" y="162.6">PHY_MDC</text>
<text x="321.6" y="165.1">PHY_MDIO</text>
<text x="359.7" y="167.6">DVDDH</text>
<text x="160" y="172.2" transform="rotate(-90 160 172.2)">R13</text>
<text x="166.7" y="171.4" transform="rotate(-90 166.7 171.4)">1k</text>
<text x="181.3" y="169.7">62</text>
<text x="186.2" y="171">ISET</text>
<text x="249.1" y="173.5">INT_N</text>
<text x="251.4" y="171">COL</text>
<text x="258.1" y="172.2">51</text>
<text x="258.1" y="169.7">50</text>
<text x="292.6" y="172.7">R29</text>
<text x="308" y="171.8">4k7</text>
<text x="321.6" y="172.7">PHY_INT_N</text>
<text x="115.2" y="174.8">17</text>
<text x="120.1" y="176.1">LED2</text>
<text x="135" y="176.1">L2K</text>
<text x="141.2" y="174.8">18</text>
<text x="162.2" y="176.9" transform="rotate(-90 162.2 176.9)">1</text>
<text x="177.3" y="176.6" transform="rotate(-90 177.3 176.6)">2</text>
<text x="228.9" y="178.6">CLK125_NDO/LED_MODE</text>
<text x="258.1" y="177.3">55</text>
<text x="292.7" y="179.4">4k7</text>
<text x="321.6" y="177.8">PHY_CLK125</text>
<text x="347.5" y="179.1" transform="rotate(-90 347.5 179.1)">2</text>
<text x="101.1" y="184.2" transform="rotate(-90 101.1 184.2)">2</text>
<text x="113.8" y="184.2" transform="rotate(-90 113.8 184.2)">2</text>
<text x="125.3" y="184.7" transform="rotate(-90 125.3 184.7)">SHLD2</text>
<text x="132.9" y="184.7" transform="rotate(-90 132.9 184.7)">SHLD</text>
<text x="138" y="184.7" transform="rotate(-90 138 184.7)">GND</text>
<text x="175.3" y="184.9" transform="rotate(-90 175.3 184.9)">R14</text>
<text x="182" y="185.4" transform="rotate(-90 182 185.4)">4k99</text>
<text x="246.2" y="183.7">RESET_N</text>
<text x="258.1" y="182.4">56</text>
<text x="292.6" y="180.3">R30</text>
<text x="124" y="189.6" transform="rotate(-90 124 189.6)">13</text>
<text x="131.6" y="189.6" transform="rotate(-90 131.6 189.6)">14</text>
<text x="136.7" y="189.6" transform="rotate(-90 136.7 189.6)">10</text>
<text x="149.4" y="186.7" transform="rotate(-90 149.4 186.7)">2</text>
<text x="177.4" y="189.6" transform="rotate(-90 177.4 189.6)">1</text>
<text x="193.8" y="189.7" transform="rotate(-90 193.8 189.7)">AGNDH</text>
<text x="196.4" y="189.7" transform="rotate(-90 196.4 189.7)">AGNDH</text>
<text x="198.9" y="189.7" transform="rotate(-90 198.9 189.7)">AGNDH_BG</text>
<text x="229.4" y="189.7" transform="rotate(-90 229.4 189.7)">VSS</text>
<text x="231.9" y="189.7" transform="rotate(-90 231.9 189.7)">VSS</text>
<text x="234.5" y="189.7" transform="rotate(-90 234.5 189.7)">VSS</text>
<text x="237" y="189.7" transform="rotate(-90 237 189.7)">VSS</text>
<text x="239.6" y="189.7" transform="rotate(-90 239.6 189.7)">VSS</text>
<text x="242.1" y="189.7" transform="rotate(-90 242.1 189.7)">VSS</text>
<text x="244.6" y="189.7" transform="rotate(-90 244.6 189.7)">VSS</text>
<text x="259.3" y="191">U8</text>
<text x="284" y="191.8" transform="rotate(-90 284 191.8)">2</text>
<text x="292.7" y="187">10k</text>
<text x="345.4" y="187.5" transform="rotate(-90 345.4 187.5)">R47</text>
<text x="352.1" y="186.7" transform="rotate(-90 352.1 186.7)">1k</text>
<text x="99.1" y="192.5" transform="rotate(-90 99.1 192.5)">R16</text>
<text x="101.2" y="197.3" transform="rotate(-90 101.2 197.3)">1</text>
<text x="105.8" y="192.5" transform="rotate(-90 105.8 192.5)">220</text>
<text x="111.8" y="192.5" transform="rotate(-90 111.8 192.5)">R17</text>
<text x="113.9" y="197.3" transform="rotate(-90 113.9 197.3)">1</text>
<text x="118.5" y="192.5" transform="rotate(-90 118.5 192.5)">220</text>
<text x="147.3" y="195.1" transform="rotate(-90 147.3 195.1)">R15</text>
<text x="154" y="195" transform="rotate(-90 154 195)">10k</text>
<text x="192.5" y="193.3" transform="rotate(-90 192.5 193.3)">3</text>
<text x="195.1" y="193.3" transform="rotate(-90 195.1 193.3)">9</text>
<text x="197.6" y="194.7" transform="rotate(-90 197.6 194.7)">63</text>
<text x="228.1" y="194.7" transform="rotate(-90 228.1 194.7)">17</text>
<text x="230.6" y="194.7" transform="rotate(-90 230.6 194.7)">18</text>
<text x="233.2" y="194.7" transform="rotate(-90 233.2 194.7)">23</text>
<text x="235.7" y="194.7" transform="rotate(-90 235.7 194.7)">28</text>
<text x="238.3" y="194.7" transform="rotate(-90 238.3 194.7)">34</text>
<text x="240.8" y="194.7" transform="rotate(-90 240.8 194.7)">39</text>
<text x="243.3" y="194.7" transform="rotate(-90 243.3 194.7)">53</text>
<text x="249.7" y="196.4">KSZ9021RL_A</text>
<text x="347.6" y="192.2" transform="rotate(-90 347.6 192.2)">1</text>
<text x="149.5" y="199.8" transform="rotate(-90 149.5 199.8)">1</text>
<text x="281.9" y="200.2" transform="rotate(-90 281.9 200.2)">R31</text>
<text x="288.6" y="200" transform="rotate(-90 288.6 200)">10k</text>
<text x="300" y="199.1">D6</text>
<text x="306.3" y="202.7">1</text>
<text x="284.1" y="204.9" transform="rotate(-90 284.1 204.9)">1</text>
<text x="294.3" y="207.8">3</text>
<text x="79.6" y="210.8">DVDDH</text>
<text x="306.3" y="212.9">2</text>
<text x="321.6" y="213.4">PHY_RESET_N</text>
<text x="110.5" y="221.2">C56</text>
<text x="131.6" y="222" transform="rotate(-90 131.6 222)">4</text>
<text x="134.6" y="222">X1</text>
<text x="279.1" y="218.7">C61</text>
<text x="297.1" y="219.5">BAT54A</text>
<text x="110.5" y="223.6">100nF</text>
<text x="279.4" y="226.7">10uF</text>
<text x="119.1" y="230.6">1</text>
<text x="122.7" y="231.9">NC</text>
<text x="132.9" y="228.6" transform="rotate(-90 132.9 228.6)">VCC</text>
<text x="134.3" y="231.9">OUT</text>
<text x="141.2" y="230.6">3</text>
<text x="186.9" y="231.1">CLK_25MHZ</text>
<text x="279.4" y="230.2">16v</text>
<text x="132.9" y="238" transform="rotate(-90 132.9 238)">GND</text>
<text x="131.6" y="241.6" transform="rotate(-90 131.6 241.6)">2</text>
<text x="139.7" y="241.4">25MHZXO</text>
</g>
</svg>
